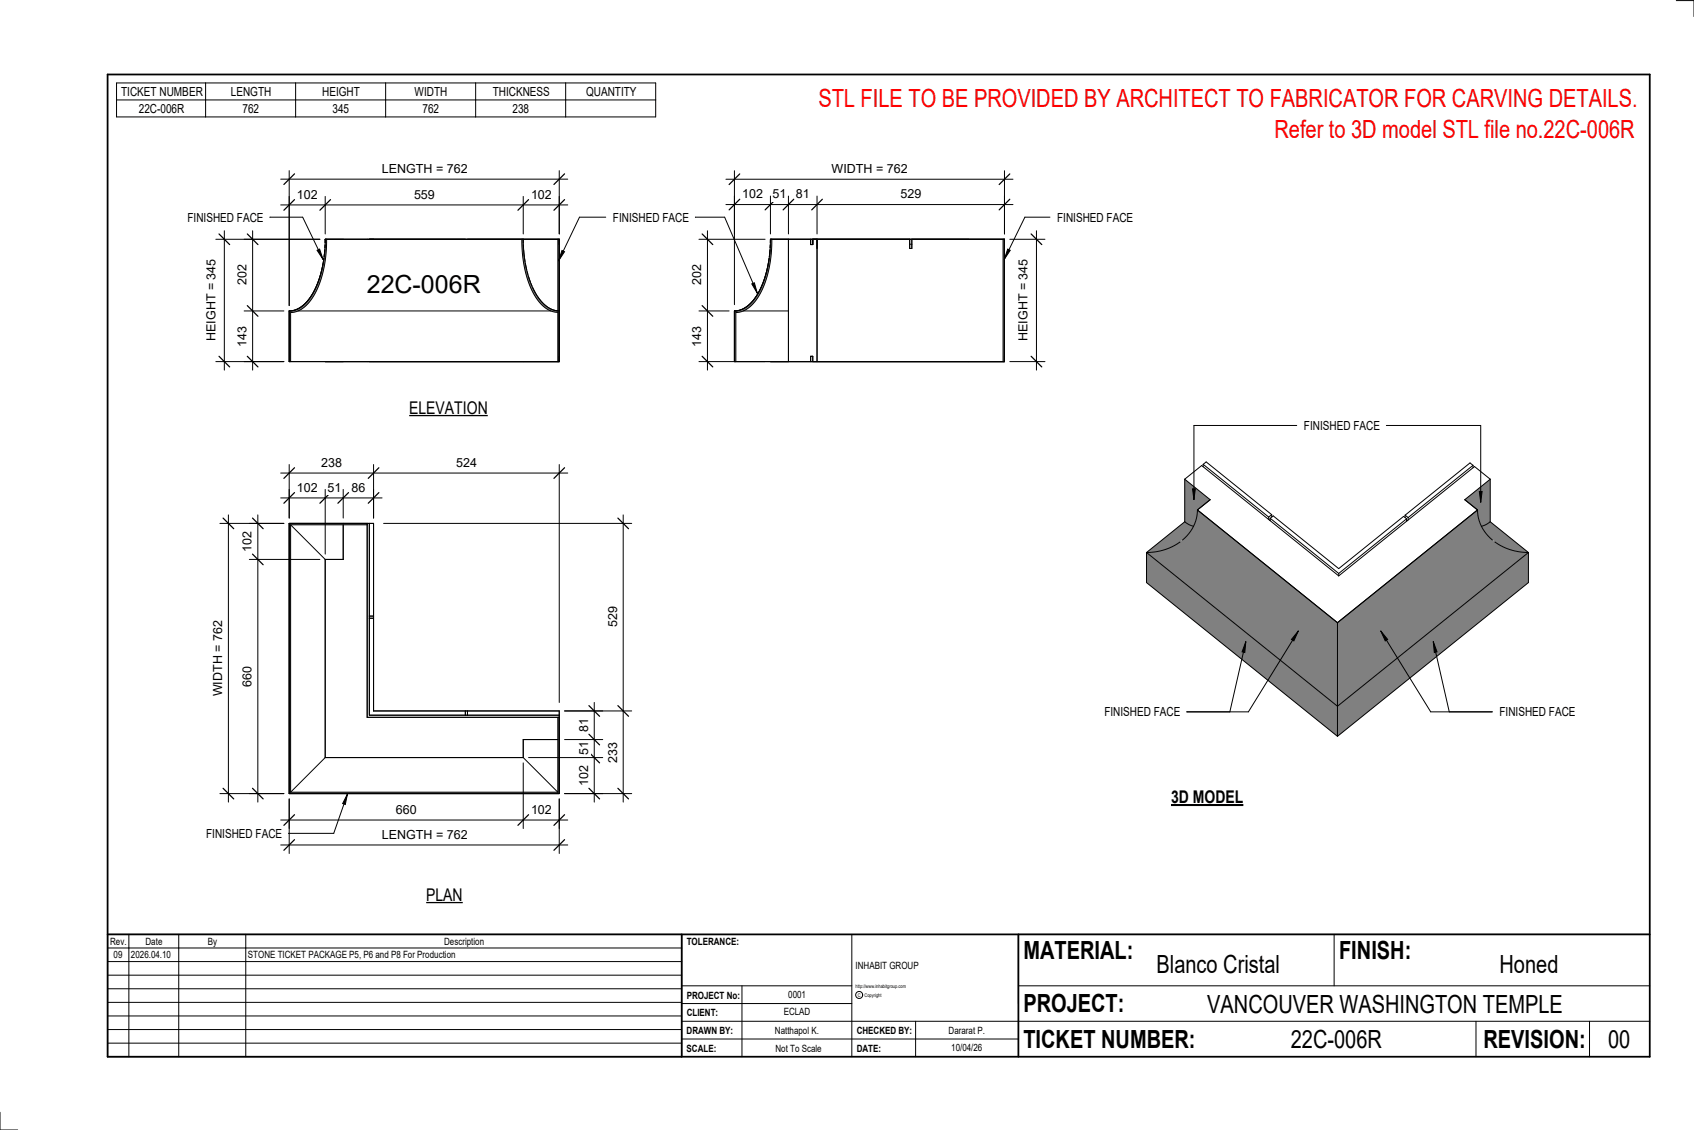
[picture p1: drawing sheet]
<svg xmlns="http://www.w3.org/2000/svg" width="914mm" height="610mm" viewBox="0 0 914 610" stroke-linecap="round" stroke-linejoin="round" font-family="sans-serif">
<g fill="#808080">
<path d="M800 284l4-3 21 17a28 28 0 0 1-25-14z"/>
<path d="M722 381l103-83v16l-103 83z"/>
<path d="M722 336l76-61a26 26 0 0 0 27 23l-103 83z"/>
<path d="M619 298l103 83v16l-103-83z"/>
<path d="M619 298a26 26 0 0 0 27-23l76 61v45z"/>
<path d="M619 298l20-17 5 3a28 28 0 0 1-25 14z"/>
<path d="M791 270l13-11v22l-4 3a16 16 0 0 1-2-9z"/>
<path d="M639 259l14 11-7 5v5l-2 4-5-3z"/>
</g>
<g fill="none" stroke="#000" stroke-width=".54">
<path d="M639 259l14 11-7 5M639 259l10-8 74 60M639 259v22M649 250l2-1 35 29M649 250l36 29M649 250v2M795 251l-2-1-35 28M795 251l-35 28M795 251v1M804 259l-13 11 7 5M804 259l-8-7-73 59M804 259v22"/>
<path d="M646 275a21 21 0 0 1-8 16M646 275l76 61M685 279v1M686 280l1-2 36 29 35-28 1 1M686 280l37 29M686 280v1M686 278l-1 1M686 278v1M758 278l2 1M758 278v1M759 280l-36 29M759 280v1"/>
<path d="M760 279v2M798 275a21 21 0 0 0 8 16M798 275l-76 61M619 298v16l103 83M619 298l103 83M637 292a31 31 0 0 1-18 6M639 281l5 3M639 281l-20 17M685 281h1M760 281h-1M804 281l-4 3M804 281l21 17"/>
<path d="M807 292a31 31 0 0 0 18 6M825 298v16l-103 83M825 298l-103 83M723 309v2M722 336v45M722 381v16"/>
</g>
<path d="M541 129v66h1v-66zM416 129a51 51 0 0 1-11 35 12 12 0 0 1-9 4v27h1v-26a17 17 0 0 0 14-12 64 64 0 0 0 6-28z" fill="#7c7c7c"/>
<g fill="none" stroke="#000" stroke-width=".54">
<path d="M415 139v2M416 135l-1 3M416 132v2M416 129a51 51 0 0 1-11 35 12 12 0 0 1-9 4M416 129h126v66h-146v-27M416 129v2M417 129a52 52 0 0 1-11 36 12 12 0 0 1-9 4v26M438 129v3h1v-3M441 129v66M491 129v5h1v-5M491 132h1M541 129v66"/>
<path d="M415 142a35 35 0 0 1-14 24l-5 2M396 168h1M401 168h25v-39v66M438 195v-3h1v3"/>
</g>
<g fill="#7c7c7c">
<path d="M301 129h1v39h-1z"/>
<path d="M176 129a51 51 0 0 1-12 35 12 12 0 0 1-8 4v27h1v-26a17 17 0 0 0 14-12 64 64 0 0 0 5-28zM282 129a52 52 0 0 0 11 36 12 12 0 0 0 8 4v26h1v-27a17 17 0 0 1-14-12 63 63 0 0 1-6-27z"/>
</g>
<g fill="none" stroke="#000" stroke-width=".54">
<path d="M175 139v2M175 135v3M175 132v2M176 129a51 51 0 0 1-12 35 12 12 0 0 1-8 4M176 129h126v66h-146v-27M176 129v2M176 129a52 52 0 0 1-11 36 12 12 0 0 1-8 4v26M282 129a52 52 0 0 0 11 36 12 12 0 0 0 8 4v26M282 131v-2a51 51 0 0 0 12 35 12 12 0 0 0 7 4M283 132v2M283 135v3M283 140v1"/>
<path d="M301 129v39M174 142a35 35 0 0 1-13 24l-5 2M284 142v4M285 147v1M285 149l1 3M287 153v1M287 155l2 3M289 158l1 1M290 160l2 2M156 168h1M161 168h136M292 163l1 1"/>
<path d="M293 164l2 2M296 166h1M297 166l4 2M301 168h1"/>
</g>
<path d="M156 282h42v1h-41v144h144v-40h1v41h-146z" fill="#7c7c7c"/>
<g fill="none" stroke="#000" stroke-width=".54">
<path d="M392 110h155M396 106v20M416 106v20M426 106v20M441 106v20M542 106v20M156 282h46v102h100v44h-146zM157 283l19 19M157 283v144M157 283h41M185 283v19zM198 282v105h104"/>
<path d="M199 282v104h103M176 302v107M176 302h9M199 332h3M199 334h3M251 384v2M252 384v2M282 399h19zM282 399v10M301 387v40M176 409l-19 18M176 409h106"/>
<path d="M282 409l19 18M157 427h144"/>
</g>
<path d="M399 107l-5 6M419 107l-6 6M428 107l-5 6M444 107l-6 6M545 107l-6 6" fill="none" stroke="#000" stroke-width=".67"/>
<g fill="#fff">
<path d="M486 101h11v8h-11z"/>
<path d="M430 101h7v8h-7z"/>
<path d="M417 101h7v8h-7z"/>
<path d="M401 101h11v8h-11z"/>
</g>
<path d="M392 97h155M396 92v72M542 92v34" fill="none" stroke="#000" stroke-width=".54"/>
<path d="M399 94l-5 6M545 94l-6 6" fill="none" stroke="#000" stroke-width=".67"/>
<path d="M449 87h41v8h-41z" fill="#fff"/>
<path d="M377 129h36M382 124v76M377 168h17M377 195h36" fill="none" stroke="#000" stroke-width=".54"/>
<path d="M379 126l6 6M379 165l6 6M379 192l6 6" fill="none" stroke="#000" stroke-width=".67"/>
<g fill="#fff">
<path d="M372 143h8v11h-8z"/>
<path d="M372 176h8v11h-8z"/>
</g>
<path d="M545 129h19M559 124v76M545 195h19" fill="none" stroke="#000" stroke-width=".54"/>
<path d="M557 126l5 6M557 192l5 6" fill="none" stroke="#000" stroke-width=".67"/>
<g fill="#fff">
<path d="M549 140h7v44h-7z"/>
<path d="M198 146h62v15h-62z"/>
</g>
<path d="M152 111h154M156 106v59M176 106v20M282 106v20M302 106v20" fill="none" stroke="#000" stroke-width=".54"/>
<path d="M159 108l-6 5M178 108l-5 5M285 108l-5 5M305 108l-6 5" fill="none" stroke="#000" stroke-width=".67"/>
<g fill="#fff">
<path d="M160 101h11v8h-11z"/>
<path d="M223 101h11v8h-11z"/>
<path d="M287 101h11v8h-11z"/>
</g>
<path d="M152 97h154M156 92v73M302 92v34" fill="none" stroke="#000" stroke-width=".54"/>
<path d="M159 94l-6 6M305 94l-6 6" fill="none" stroke="#000" stroke-width=".67"/>
<path d="M206 87h46v8h-46z" fill="#fff"/>
<path d="M132 129h41M136 124v76M132 168h21M132 195h21" fill="none" stroke="#000" stroke-width=".54"/>
<path d="M133 126l6 6M133 165l6 6M133 192l6 6" fill="none" stroke="#000" stroke-width=".67"/>
<g fill="#fff">
<path d="M127 143h8v11h-8z"/>
<path d="M127 176h8v11h-8z"/>
</g>
<path d="M117 129h56M121 124v76M117 195h36" fill="none" stroke="#000" stroke-width=".54"/>
<path d="M118 126l6 6M118 192l6 6" fill="none" stroke="#000" stroke-width=".67"/>
<path d="M110 140h8v44h-8z" fill="#fff"/>
<path d="M152 269h54M156 264v15M176 264v35M185 264v15M202 264v15" fill="none" stroke="#000" stroke-width=".54"/>
<path d="M159 266l-6 5M178 266l-5 5M188 266l-6 5M205 266l-6 5" fill="none" stroke="#000" stroke-width=".67"/>
<g fill="#fff">
<path d="M160 259h11v8h-11z"/>
<path d="M177 259h7v8h-7z"/>
<path d="M190 259h7v8h-7z"/>
</g>
<path d="M152 255h154M156 251v28M202 251v28M302 251v128" fill="none" stroke="#000" stroke-width=".54"/>
<path d="M159 252l-6 6M205 252l-6 6M305 252l-6 6" fill="none" stroke="#000" stroke-width=".67"/>
<g fill="#fff">
<path d="M173 246h11v7h-11z"/>
<path d="M246 246h11v7h-11z"/>
</g>
<path d="M282 412v35M156 431v16M302 431v16M152 442h154" fill="none" stroke="#000" stroke-width=".54"/>
<path d="M159 440l-6 5M285 440l-5 5M305 440l-6 5" fill="none" stroke="#000" stroke-width=".67"/>
<g fill="#fff">
<path d="M214 433h11v8h-11z"/>
<path d="M287 433h11v8h-11z"/>
</g>
<path d="M139 278v155M135 282h18M135 302h38M135 428h18" fill="none" stroke="#000" stroke-width=".54"/>
<path d="M136 279l6 6M136 299l6 6M136 425l6 6" fill="none" stroke="#000" stroke-width=".67"/>
<g fill="#fff">
<path d="M130 359h7v11h-7z"/>
<path d="M130 287h7v11h-7z"/>
</g>
<path d="M123 278v155M119 282h34M119 428h34" fill="none" stroke="#000" stroke-width=".54"/>
<path d="M120 279l6 6M120 425l6 6" fill="none" stroke="#000" stroke-width=".67"/>
<path d="M114 335h7v41h-7z" fill="#fff"/>
<path d="M156 431v29M302 431v29M152 456h154" fill="none" stroke="#000" stroke-width=".54"/>
<path d="M159 453l-6 6M305 453l-6 6" fill="none" stroke="#000" stroke-width=".67"/>
<path d="M206 446h46v8h-46z" fill="#fff"/>
<path d="M321 379v54M305 384h20M305 399h20M285 409h40M305 428h20" fill="none" stroke="#000" stroke-width=".54"/>
<path d="M318 381l6 5M318 396l6 6M318 406l6 6M318 425l6 6" fill="none" stroke="#000" stroke-width=".67"/>
<g fill="#fff">
<path d="M311 413h8v11h-8z"/>
<path d="M311 400h8v8h-8z"/>
<path d="M311 388h8v7h-8z"/>
</g>
<path d="M336 278v155M207 282h134M305 384h36M305 428h36" fill="none" stroke="#000" stroke-width=".54"/>
<path d="M334 279l5 6M334 381l5 5M334 425l5 6" fill="none" stroke="#000" stroke-width=".67"/>
<g fill="#fff">
<path d="M327 400h8v11h-8z"/>
<path d="M327 327h8v11h-8z"/>
</g>
<g fill="none" stroke="#000" stroke-width=".54">
<path d="M905 0h9v9M460 504v66M720 504v28M891 504h-341v37M368 532h92M401 532v38M550 532h341M368 551h523M368 541h92M494 551v19M797 551v19M858 551v19"/>
<path d="M368 561h182M0 600v10h10"/>
<circle cx="464" cy="537" r="1.9"/>
</g>
<path d="M58 40h833v530h-833zM58 504h833M368 504v66M550 504v66" fill="none" stroke="#000" stroke-width=".96"/>
<g fill="#fff">
<path d="M652 534h192v15h-192z"/>
<path d="M513 562h17v6h-17z"/>
<path d="M425 533h10v6h-10z"/>
<path d="M423 543h15v6h-15z"/>
<path d="M418 553h24v6h-24z"/>
<path d="M624 513h68v15h-68z"/>
<path d="M809 513h33v15h-33z"/>
<path d="M512 553h20v6h-20z"/>
<path d="M697 553h49v15h-49z"/>
<path d="M442 45h443v16h-443z"/>
<path d="M868 553h12v15h-12z"/>
<path d="M61 512h5v6h-5z"/>
</g>
<g fill="none" stroke="#000" stroke-width=".54">
<path d="M63 45h291v18h-291zM63 54h291M111 45v18M160 45v18M208 45v18M257 45v18M305 45v18M58 504h310v66h-310zM58 519h310M58 511h310M70 504v66M96 504v66"/>
<path d="M133 504v66M58 533h310M58 526h310M58 555h310M58 548h310M58 541h310M58 563h310"/>
</g>
<path d="M221 215h42v10h-42z" fill="#fff"/>
<path d="M221 224h42" fill="none" stroke="#000" stroke-width=".69" stroke-linecap="butt"/>
<path d="M230 477h20v11h-20z" fill="#fff"/>
<path d="M230 487h20" fill="none" stroke="#000" stroke-width=".69" stroke-linecap="butt"/>
<path d="M632 424h39v12h-39z" fill="#fff"/>
<path d="M632 434h39" fill="none" stroke="#000" stroke-width="1.1" stroke-linecap="butt"/>
<path d="M688 62h196v15h-196z" fill="#fff"/>
<path d="M188 428l-2 6-1-1zM188 428l-8 22h-24" fill="none" stroke="#000" stroke-width=".54"/>
<path d="M188 428l-2 6-1-1z" fill="#000"/>
<path d="M111 446h41v7h-41z" fill="#fff"/>
<path d="M327 117h-14l-11 24M375 117h16l18 41M303 135l2 1-3 5zM406 153h1l2 5z" fill="none" stroke="#000" stroke-width=".54"/>
<path d="M303 135l2 1-3 5zM406 153h1l2 5z" fill="#000"/>
<path d="M331 113h40v8h-40z" fill="#fff"/>
<path d="M146 117h17l11 23M171 135l2-1 1 6z" fill="none" stroke="#000" stroke-width=".54"/>
<path d="M171 135l2-1 1 6z" fill="#000"/>
<path d="M101 113h41v8h-41z" fill="#fff"/>
<path d="M672 346v6h-2zM672 346l-8 38M701 340l-3 6-1-1zM701 340l-27 44h-33" fill="none" stroke="#000" stroke-width=".54"/>
<path d="M672 346v6h-2zM701 340l-3 6-1-1z" fill="#000"/>
<path d="M596 380h41v8h-41z" fill="#fff"/>
<path d="M700 230h-56v39M748 230h51v41M644 264h1l-1 5zM799 265h1l-1 6z" fill="none" stroke="#000" stroke-width=".54"/>
<path d="M644 264h1l-1 5zM799 265h1l-1 6z" fill="#000"/>
<path d="M704 226h40v7h-40z" fill="#fff"/>
<path d="M745 340l4 5-1 1zM774 346l2 6h-2z" fill="#000"/>
<path d="M745 340l4 5-1 1zM745 340l27 44h34M774 346l2 6h-2zM774 346l8 38" fill="none" stroke="#000" stroke-width=".54"/>
<path d="M809 380h41v8h-41z" fill="#fff"/>
<path d="M544 134l1 1-3 5z" fill="#000"/>
<path d="M567 117h-14l-11 23M544 134l1 1-3 5z" fill="none" stroke="#000" stroke-width=".54"/>
<path d="M571 113h40v8h-40z" fill="#fff"/>
<g font-size="13.5" fill="#f00">
<text x="442" y="58">STL FILE TO BE PROVIDED BY ARCHITECT TO FABRICATOR FOR CARVING DETAILS.</text>
<text x="688" y="75">Refer to 3D model STL file no.22C-006R</text>
</g>
<g font-size="13.5">
<text x="198" y="158">22C-006R</text>
<text x="552" y="517">MATERIAL:</text>
<text x="723" y="517">FINISH:</text>
<text x="624" y="525">Blanco Cristal</text>
<text x="809" y="525">Honed</text>
<text x="552" y="546">PROJECT:</text>
<text x="652" y="546">VANCOUVER WASHINGTON TEMPLE</text>
<text x="552" y="565">TICKET NUMBER:</text>
<text x="697" y="565">22C-006R</text>
<text x="801" y="565">REVISION:</text>
<text x="868" y="565">00</text>
</g>
<g font-size="9.4">
<text x="221" y="223">ELEVATION</text>
<text x="632" y="433">3D MODEL</text>
<text x="230" y="486">PLAN</text>
</g>
<g font-size="6.7">
<text x="65" y="52">TICKET NUMBER</text>
<text x="125" y="52">LENGTH</text>
<text x="174" y="52">HEIGHT</text>
<text x="224" y="52">WIDTH</text>
<text x="266" y="52">THICKNESS</text>
<text x="316" y="52">QUANTITY</text>
<text x="75" y="61">22C-006R</text>
<text x="131" y="61">762</text>
<text x="179" y="61">345</text>
<text x="228" y="61">762</text>
<text x="277" y="61">238</text>
<text x="206" y="93">LENGTH = 762</text>
<text x="449" y="93">WIDTH = 762</text>
<text x="160" y="107">102</text>
<text x="223" y="107">559</text>
<text x="287" y="107">102</text>
<text x="401" y="107">102</text>
<text x="417" y="107">51</text>
<text x="430" y="107">81</text>
<text x="486" y="107">529</text>
<text x="101" y="120">FINISHED FACE</text>
<text x="331" y="120">FINISHED FACE</text>
<text x="571" y="120">FINISHED FACE</text>
<text x="133" y="154" transform="rotate(-90 133 154)">202</text>
<text x="379" y="154" transform="rotate(-90 379 154)">202</text>
<text x="116" y="184" transform="rotate(-90 116 184)">HEIGHT = 345</text>
<text x="555" y="184" transform="rotate(-90 555 184)">HEIGHT = 345</text>
<text x="133" y="187" transform="rotate(-90 133 187)">143</text>
<text x="379" y="187" transform="rotate(-90 379 187)">143</text>
<text x="704" y="232">FINISHED FACE</text>
<text x="173" y="252">238</text>
<text x="246" y="252">524</text>
<text x="160" y="265">102</text>
<text x="177" y="265">51</text>
<text x="190" y="265">86</text>
<text x="136" y="298" transform="rotate(-90 136 298)">102</text>
<text x="333" y="338" transform="rotate(-90 333 338)">529</text>
<text x="136" y="370" transform="rotate(-90 136 370)">660</text>
<text x="120" y="376" transform="rotate(-90 120 376)">WIDTH = 762</text>
<text x="596" y="386">FINISHED FACE</text>
<text x="809" y="386">FINISHED FACE</text>
<text x="317" y="395" transform="rotate(-90 317 395)">81</text>
<text x="317" y="408" transform="rotate(-90 317 408)">51</text>
<text x="333" y="411" transform="rotate(-90 333 411)">233</text>
<text x="317" y="424" transform="rotate(-90 317 424)">102</text>
<text x="214" y="439">660</text>
<text x="287" y="439">102</text>
<text x="111" y="452">FINISHED FACE</text>
<text x="206" y="452">LENGTH = 762</text>
</g>
<g font-size="5.4">
<text x="59" y="510">Rev.</text>
<text x="79" y="510">Date</text>
<text x="112" y="510">By</text>
<text x="240" y="510">Description</text>
<text x="371" y="510">TOLERANCE:</text>
<text x="61" y="517">09</text>
<text x="71" y="517">2026.04.10</text>
<text x="134" y="517">STONE TICKET PACKAGE P5, P6 and P8 For Production</text>
<text x="462" y="523">INHABIT GROUP</text>
<text x="371" y="539">PROJECT No:</text>
<text x="425" y="538">0001</text>
<text x="371" y="548">CLIENT:</text>
<text x="423" y="548">ECLAD</text>
<text x="371" y="558">DRAWN BY:</text>
<text x="418" y="558">Natthapol K.</text>
<text x="462" y="558">CHECKED BY:</text>
<text x="512" y="558">Dararat P.</text>
<text x="371" y="567">SCALE:</text>
<text x="419" y="567">Not To Scale</text>
<text x="462" y="567">DATE:</text>
<text x="513" y="567">10/04/26</text>
</g>
<g font-size="2.7">
<text x="462" y="533">http://www.inhabitgroup.com</text>
<text x="463" y="538">C</text>
<text x="467" y="538">Copyright</text>
</g>
</svg>
